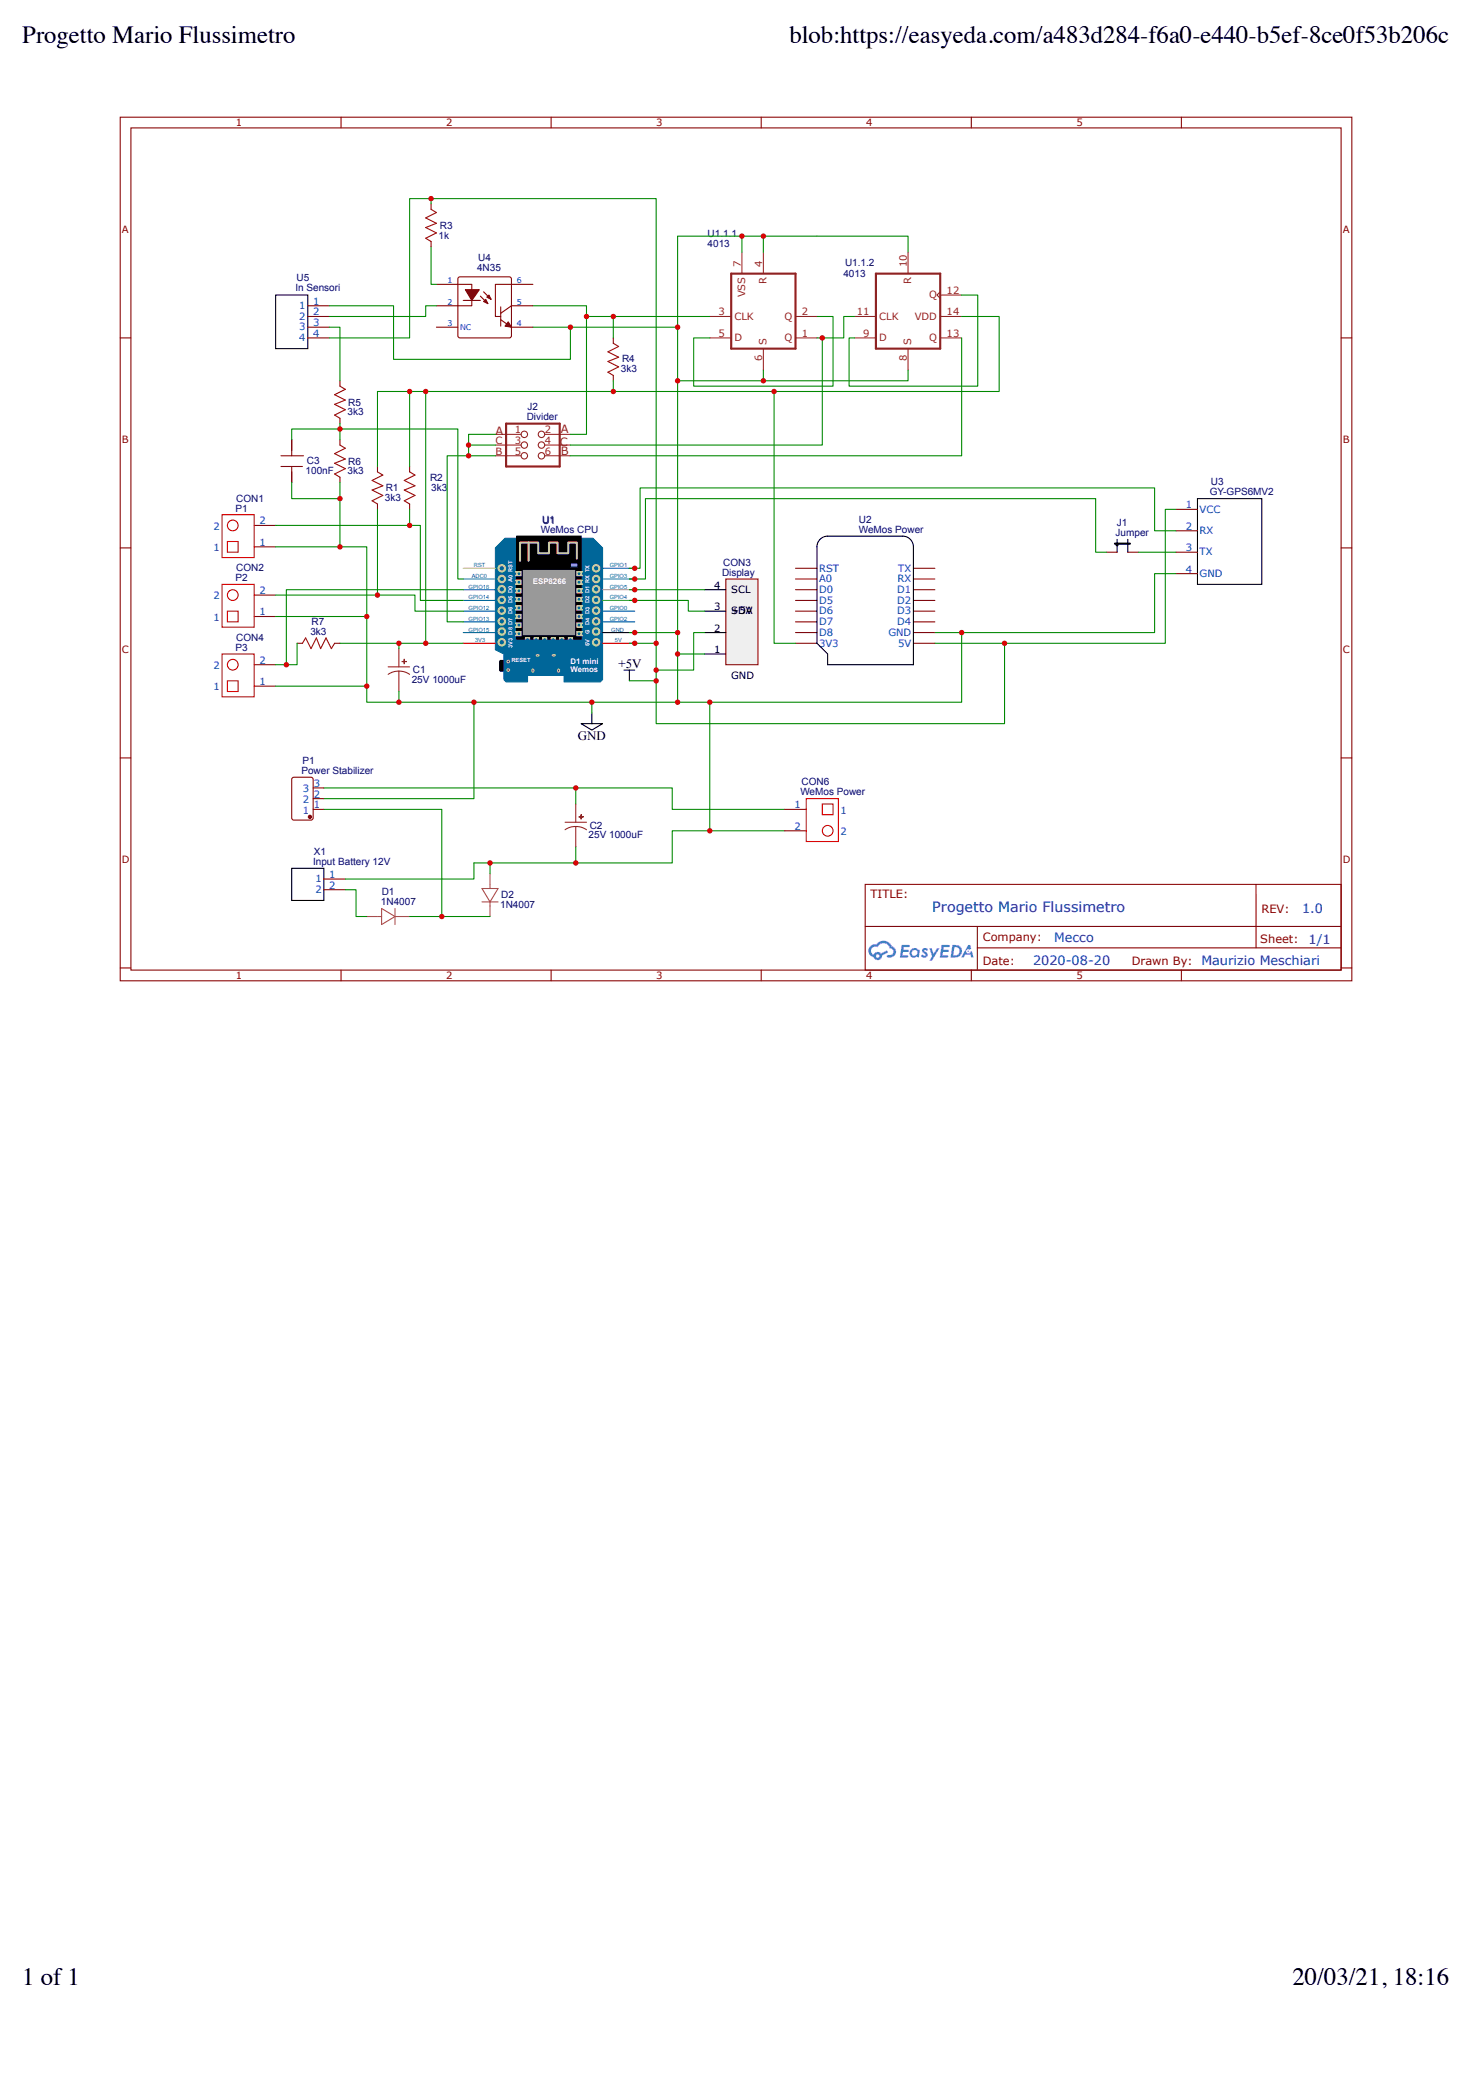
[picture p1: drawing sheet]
<svg xmlns="http://www.w3.org/2000/svg" width="210mm" height="297mm" viewBox="0 0 210 297" stroke-linecap="round" stroke-linejoin="round" font-family="sans-serif">
<g fill="none" stroke="#800" stroke-width=".15">
<path d="M17.1 16.7h175.8v123.3h-175.8zM18.7 18.3h172.6v120.2h-172.6zM48.7 16.7v1.6M78.6 16.7v1.6M108.6 16.7v1.6M138.6 16.7v1.6M168.5 16.7v1.6M17.1 48.2h1.6M191.3 48.2h1.6M17.1 78.2h1.6M191.3 78.2h1.6M17.1 108.2h1.6"/>
<path d="M191.3 108.2h1.6M17.1 138.1h1.6M48.7 138.5v1.5M78.6 138.5v1.5M108.6 138.5v1.5M123.4 126.2h67.9v12.3h-67.9zM123.4 132.2h67.9M138.6 138.5v1.5M139.4 135.3h51.9M139.4 132.2v6.1M168.5 138.5v1.5M179.2 126.2v9.1"/>
<path d="M191.3 138.1h1.6"/>
</g>
<g fill="#58f">
<path d="M131.7 135.4l.3-.1h.2l.2 .2-.2 .3a.21 .21 0 0 0-.1-.2 .21 .21 0 0 0-.2 .1 .63 .63 0 0 1 .3 .9l-.5 .1-.3-.3 .2-.2 .3 .2 .1-.2a.76 .76 0 0 1-.4-.7z"/>
<path d="M132.6 135.3h.3l.3 .8 .5-.8h.3l-1.1 1.8h-.3l.4-.6z"/>
<path d="M128.6 134.9h1.2v.1l-.2 .2h-.7v.4h.7l.1 .1-.2 .2h-.7v.4h.6l.1 .1v.2l-1.1 .1z"/>
<path d="M134.3 134.9h1.2v.1l-.2 .2h-.7v.4h.6l.2 .1-.2 .2h-.7v.4h.6l.1 .1v.2l-1.1 .1z"/>
<path d="M138.1 134.9h.3l.2 .5-.3 .1a.3 .3 0 0 0-.4 .2 .3 .3 0 0 0 .2 .4 .3 .3 0 0 0 .3-.3l.2-.1 .3 1h-.4v-.4h-.8l-.2 .4h-.4z"/>
<path d="M135.9 134.9l-.3 1.8h.6a.91 .91 0 0 0 1-1 .91 .91 0 0 0-1-.8zM136.2 135.2a.62 .62 0 0 1 .7 .7 .62 .62 0 0 1-.9 .4z"/>
<path d="M130 135.5a.67 .67 0 0 0-.1 1 .67 .67 0 0 0 .9 .1l.3 .1 .1-1-.2-.2a.63 .63 0 0 0-1 0zM130 136a.45 .45 0 0 1 .9 0 .45 .45 0 0 1-.9 0z"/>
<path d="M124.2 135a.95 .95 0 0 0 .4 1.6 .62 .62 0 0 0 .7 .4 .62 .62 0 0 0 .5-.6l.9-.4-.2-.4-.8 .5a.64 .64 0 0 0-1.1 .1 .6 .6 0 0 1-.3-.8 .6 .6 0 0 1 .9-.2 .92 .92 0 0 1 1-.6 .92 .92 0 0 1 .8 .8 .49 .49 0 0 1 .4 .6 .49 .49 0 0 1-.7 .3h-.1l-.1 .3a.86 .86 0 0 0 1.2-.4 .86 .86 0 0 0-.5-1.2 1.36 1.36 0 0 0-2.2-.3l-.4 .1zM125 136.4a.25 .25 0 0 1 .5 0 .25 .25 0 0 1-.5 0z"/>
<circle cx="138.1" cy="135.8" r=".12"/>
</g>
<path d="M71.3 94.3h.9v1.4h-.9z" fill="#000"/>
<path d="M71.3 94.3h.9v1.4h-.9z" fill="none" stroke="#000" stroke-width=".15"/>
<path d="M72 76.8h12.6l1.4 1.4v18.8l-.3 .3h-5.2v-.9h-5.2v.9h-3.1l-.3-.3v-3.7l-1.2-.6v-14.5z" fill="#069"/>
<path d="M72 76.8h12.6l1.4 1.4v18.8l-.3 .3h-5.2v-.9h-5.2v.9h-3.1l-.3-.3v-3.7l-1.2-.6v-14.5z" fill="none" stroke="#069" stroke-width=".15"/>
<path d="M73.7 76.5h9.2v14.7h-9.2z" fill="#000"/>
<path d="M73.7 76.5h9.2v14.7h-9.2z" fill="none" stroke="#000" stroke-width=".15"/>
<path d="M74.6 81.4h7.4v9.2h-7.4z" fill="#999"/>
<path d="M74.6 81.4h7.4v9.2h-7.4z" fill="none" stroke="#999" stroke-width=".15"/>
<g fill="none" stroke="#cc9" stroke-width=".31">
<path d="M75.4 77.4v2.6M82.3 79.7v-2.3h-1.2v1.6h-1.6v-1.6h-1.2v1.6h-1.5v-1.6h-2.6v2.6"/>
<circle cx="71.6" cy="90.1" r=".46"/>
<circle cx="71.6" cy="85.6" r=".46"/>
<circle cx="71.6" cy="87.1" r=".46"/>
<circle cx="71.6" cy="82.6" r=".46"/>
<circle cx="71.6" cy="88.7" r=".46"/>
<circle cx="71.6" cy="81.1" r=".46"/>
<circle cx="71.6" cy="84.1" r=".46"/>
<circle cx="71.6" cy="91.7" r=".46"/>
<circle cx="85" cy="85.6" r=".46"/>
<circle cx="85" cy="90.1" r=".46"/>
<circle cx="85" cy="87.1" r=".46"/>
<circle cx="85" cy="82.6" r=".46"/>
<circle cx="85" cy="88.7" r=".46"/>
<circle cx="85" cy="81.1" r=".46"/>
<circle cx="85" cy="84.1" r=".46"/>
<circle cx="85" cy="91.7" r=".46"/>
</g>
<path d="M81.4 80.3h1v.7h-1z" fill="#69f"/>
<path d="M81.4 80.3h1v.7h-1z" fill="none" stroke="#000" stroke-width=".15"/>
<path d="M75.9 95.5h.2l.1 .2-.2 .2h-.1z" fill="#333"/>
<path d="M75.9 95.5h.2l.1 .2-.2 .2h-.1z" fill="none" stroke="#cc9" stroke-width=".15"/>
<path d="M79.6 95.5h.2v.2l-.1 .2-.2-.2z" fill="#333"/>
<path d="M79.6 95.5h.2v.2l-.1 .2-.2-.2z" fill="none" stroke="#cc9" stroke-width=".15"/>
<path d="M76.5 93.5h.4a.25 .25 0 0 1-.4 0z" fill="#333"/>
<path d="M76.5 93.5h.4a.25 .25 0 0 1-.4 0z" fill="none" stroke="#cc9" stroke-width=".15"/>
<path d="M78.8 93.5h.4a.29 .29 0 0 1-.4 0z" fill="#333"/>
<path d="M78.8 93.5h.4a.29 .29 0 0 1-.4 0z" fill="none" stroke="#cc9" stroke-width=".15"/>
<circle cx="72.5" cy="94.4" r=".19" fill="#333"/>
<circle cx="72.5" cy="94.4" r=".19" fill="none" stroke="#cc9" stroke-width=".15"/>
<circle cx="72.5" cy="95.6" r=".19" fill="#333"/>
<circle cx="72.5" cy="95.6" r=".19" fill="none" stroke="#cc9" stroke-width=".15"/>
<path d="M82.3 81.6h.8v.6h-.8z" fill="#cc9"/>
<path d="M82.3 81.6h.8v.6h-.8z" fill="none" stroke="#cc9" stroke-width=".15"/>
<circle cx="83.2" cy="81.9" r=".11" fill="#069"/>
<circle cx="83.2" cy="81.9" r=".11" fill="none" stroke="#069" stroke-width=".15"/>
<circle cx="82.6" cy="81.9" r=".11" fill="#069"/>
<circle cx="82.6" cy="81.9" r=".11" fill="none" stroke="#069" stroke-width=".15"/>
<path d="M82.3 82.8h.8v.6h-.8z" fill="#cc9"/>
<path d="M82.3 82.8h.8v.6h-.8z" fill="none" stroke="#cc9" stroke-width=".15"/>
<circle cx="83.2" cy="83.1" r=".11" fill="#069"/>
<circle cx="83.2" cy="83.1" r=".11" fill="none" stroke="#069" stroke-width=".15"/>
<circle cx="82.6" cy="83.1" r=".11" fill="#069"/>
<circle cx="82.6" cy="83.1" r=".11" fill="none" stroke="#069" stroke-width=".15"/>
<path d="M82.3 84h.8v.6h-.8z" fill="#cc9"/>
<path d="M82.3 84h.8v.6h-.8z" fill="none" stroke="#cc9" stroke-width=".15"/>
<circle cx="83.2" cy="84.3" r=".11" fill="#069"/>
<circle cx="83.2" cy="84.3" r=".11" fill="none" stroke="#069" stroke-width=".15"/>
<circle cx="82.6" cy="84.3" r=".11" fill="#069"/>
<circle cx="82.6" cy="84.3" r=".11" fill="none" stroke="#069" stroke-width=".15"/>
<path d="M82.3 85.2h.8v.6h-.8z" fill="#cc9"/>
<path d="M82.3 85.2h.8v.6h-.8z" fill="none" stroke="#cc9" stroke-width=".15"/>
<circle cx="83.2" cy="85.5" r=".11" fill="#069"/>
<circle cx="83.2" cy="85.5" r=".11" fill="none" stroke="#069" stroke-width=".15"/>
<circle cx="82.6" cy="85.5" r=".11" fill="#069"/>
<circle cx="82.6" cy="85.5" r=".11" fill="none" stroke="#069" stroke-width=".15"/>
<path d="M82.3 86.5h.8v.6h-.8z" fill="#cc9"/>
<path d="M82.3 86.5h.8v.6h-.8z" fill="none" stroke="#cc9" stroke-width=".15"/>
<circle cx="83.2" cy="86.8" r=".11" fill="#069"/>
<circle cx="83.2" cy="86.8" r=".11" fill="none" stroke="#069" stroke-width=".15"/>
<circle cx="82.6" cy="86.8" r=".11" fill="#069"/>
<circle cx="82.6" cy="86.8" r=".11" fill="none" stroke="#069" stroke-width=".15"/>
<path d="M82.3 87.7h.8v.6h-.8z" fill="#cc9"/>
<path d="M82.3 87.7h.8v.6h-.8z" fill="none" stroke="#cc9" stroke-width=".15"/>
<circle cx="83.2" cy="88" r=".11" fill="#069"/>
<circle cx="83.2" cy="88" r=".11" fill="none" stroke="#069" stroke-width=".15"/>
<circle cx="82.6" cy="88" r=".11" fill="#069"/>
<circle cx="82.6" cy="88" r=".11" fill="none" stroke="#069" stroke-width=".15"/>
<path d="M82.3 88.9h.8v.6h-.8z" fill="#cc9"/>
<path d="M82.3 88.9h.8v.6h-.8z" fill="none" stroke="#cc9" stroke-width=".15"/>
<circle cx="83.2" cy="89.2" r=".11" fill="#069"/>
<circle cx="83.2" cy="89.2" r=".11" fill="none" stroke="#069" stroke-width=".15"/>
<circle cx="82.6" cy="89.2" r=".11" fill="#069"/>
<circle cx="82.6" cy="89.2" r=".11" fill="none" stroke="#069" stroke-width=".15"/>
<path d="M82.3 90.1h.8v.6h-.8z" fill="#cc9"/>
<path d="M82.3 90.1h.8v.6h-.8z" fill="none" stroke="#cc9" stroke-width=".15"/>
<circle cx="83.2" cy="90.4" r=".11" fill="#069"/>
<circle cx="83.2" cy="90.4" r=".11" fill="none" stroke="#069" stroke-width=".15"/>
<circle cx="82.6" cy="90.4" r=".11" fill="#069"/>
<circle cx="82.6" cy="90.4" r=".11" fill="none" stroke="#069" stroke-width=".15"/>
<path d="M73.6 81.6h.7v.6h-.7z" fill="#cc9"/>
<path d="M73.6 81.6h.7v.6h-.7z" fill="none" stroke="#cc9" stroke-width=".15"/>
<circle cx="73.4" cy="81.9" r=".11" fill="#069"/>
<circle cx="73.4" cy="81.9" r=".11" fill="none" stroke="#069" stroke-width=".15"/>
<circle cx="74" cy="81.9" r=".11" fill="#069"/>
<circle cx="74" cy="81.9" r=".11" fill="none" stroke="#069" stroke-width=".15"/>
<path d="M73.6 82.8h.7v.6h-.7z" fill="#cc9"/>
<path d="M73.6 82.8h.7v.6h-.7z" fill="none" stroke="#cc9" stroke-width=".15"/>
<circle cx="73.4" cy="83.1" r=".11" fill="#069"/>
<circle cx="73.4" cy="83.1" r=".11" fill="none" stroke="#069" stroke-width=".15"/>
<circle cx="74" cy="83.1" r=".11" fill="#069"/>
<circle cx="74" cy="83.1" r=".11" fill="none" stroke="#069" stroke-width=".15"/>
<path d="M73.6 84h.7v.6h-.7z" fill="#cc9"/>
<path d="M73.6 84h.7v.6h-.7z" fill="none" stroke="#cc9" stroke-width=".15"/>
<circle cx="73.4" cy="84.3" r=".11" fill="#069"/>
<circle cx="73.4" cy="84.3" r=".11" fill="none" stroke="#069" stroke-width=".15"/>
<circle cx="74" cy="84.3" r=".11" fill="#069"/>
<circle cx="74" cy="84.3" r=".11" fill="none" stroke="#069" stroke-width=".15"/>
<path d="M73.6 85.2h.7v.6h-.7z" fill="#cc9"/>
<path d="M73.6 85.2h.7v.6h-.7z" fill="none" stroke="#cc9" stroke-width=".15"/>
<circle cx="73.4" cy="85.5" r=".11" fill="#069"/>
<circle cx="73.4" cy="85.5" r=".11" fill="none" stroke="#069" stroke-width=".15"/>
<circle cx="74" cy="85.5" r=".11" fill="#069"/>
<circle cx="74" cy="85.5" r=".11" fill="none" stroke="#069" stroke-width=".15"/>
<path d="M73.6 86.5h.7v.6h-.7z" fill="#cc9"/>
<path d="M73.6 86.5h.7v.6h-.7z" fill="none" stroke="#cc9" stroke-width=".15"/>
<circle cx="73.4" cy="86.8" r=".11" fill="#069"/>
<circle cx="73.4" cy="86.8" r=".11" fill="none" stroke="#069" stroke-width=".15"/>
<circle cx="74" cy="86.8" r=".11" fill="#069"/>
<circle cx="74" cy="86.8" r=".11" fill="none" stroke="#069" stroke-width=".15"/>
<path d="M73.6 87.7h.7v.6h-.7z" fill="#cc9"/>
<path d="M73.6 87.7h.7v.6h-.7z" fill="none" stroke="#cc9" stroke-width=".15"/>
<circle cx="73.4" cy="88" r=".11" fill="#069"/>
<circle cx="73.4" cy="88" r=".11" fill="none" stroke="#069" stroke-width=".15"/>
<circle cx="74" cy="88" r=".11" fill="#069"/>
<circle cx="74" cy="88" r=".11" fill="none" stroke="#069" stroke-width=".15"/>
<path d="M73.6 88.9h.7v.6h-.7z" fill="#cc9"/>
<path d="M73.6 88.9h.7v.6h-.7z" fill="none" stroke="#cc9" stroke-width=".15"/>
<circle cx="73.4" cy="89.2" r=".11" fill="#069"/>
<circle cx="73.4" cy="89.2" r=".11" fill="none" stroke="#069" stroke-width=".15"/>
<circle cx="74" cy="89.2" r=".11" fill="#069"/>
<circle cx="74" cy="89.2" r=".11" fill="none" stroke="#069" stroke-width=".15"/>
<path d="M73.6 90.1h.7v.6h-.7z" fill="#cc9"/>
<path d="M73.6 90.1h.7v.6h-.7z" fill="none" stroke="#cc9" stroke-width=".15"/>
<circle cx="73.4" cy="90.4" r=".11" fill="#069"/>
<circle cx="73.4" cy="90.4" r=".11" fill="none" stroke="#069" stroke-width=".15"/>
<circle cx="74" cy="90.4" r=".11" fill="#069"/>
<circle cx="74" cy="90.4" r=".11" fill="none" stroke="#069" stroke-width=".15"/>
<path d="M75 91h.6v.2h-.6z" fill="#cc9"/>
<path d="M75 91h.6v.2h-.6z" fill="none" stroke="#cc9" stroke-width=".15"/>
<path d="M75.2 91.2h.2v.3h-.2z" fill="#069"/>
<path d="M75.2 91.2h.2v.3h-.2z" fill="none" stroke="#069" stroke-width=".15"/>
<path d="M76.2 91h.6v.2h-.6z" fill="#cc9"/>
<path d="M76.2 91h.6v.2h-.6z" fill="none" stroke="#cc9" stroke-width=".15"/>
<path d="M76.4 91.2h.2v.3h-.2z" fill="#069"/>
<path d="M76.4 91.2h.2v.3h-.2z" fill="none" stroke="#069" stroke-width=".15"/>
<path d="M77.4 91h.6v.2h-.6z" fill="#cc9"/>
<path d="M77.4 91h.6v.2h-.6z" fill="none" stroke="#cc9" stroke-width=".15"/>
<path d="M77.6 91.2h.2v.3h-.2z" fill="#069"/>
<path d="M77.6 91.2h.2v.3h-.2z" fill="none" stroke="#069" stroke-width=".15"/>
<path d="M78.6 91h.6v.2h-.6z" fill="#cc9"/>
<path d="M78.6 91h.6v.2h-.6z" fill="none" stroke="#cc9" stroke-width=".15"/>
<path d="M78.8 91.2h.2v.3h-.2z" fill="#069"/>
<path d="M78.8 91.2h.2v.3h-.2z" fill="none" stroke="#069" stroke-width=".15"/>
<path d="M79.8 91h.7v.2h-.7z" fill="#cc9"/>
<path d="M79.8 91h.7v.2h-.7z" fill="none" stroke="#cc9" stroke-width=".15"/>
<path d="M80.1 91.2h.2v.3h-.2z" fill="#069"/>
<path d="M80.1 91.2h.2v.3h-.2z" fill="none" stroke="#069" stroke-width=".15"/>
<path d="M81.1 91h.6v.2h-.6z" fill="#cc9"/>
<path d="M81.1 91h.6v.2h-.6z" fill="none" stroke="#cc9" stroke-width=".15"/>
<path d="M81.3 91.2h.2v.3h-.2z" fill="#069"/>
<path d="M66.1 87.2h4.6M66.1 88.8h4.6M66.1 84.2h4.6M66.1 85.7h4.6M66.1 90.3h4.6M81.3 91.2h.2v.3h-.2zM86 81.1h4.6M86 82.6h4.6M86 87.2h4.6M86 88.8h4.6" fill="none" stroke="#069" stroke-width=".15"/>
<path d="M86 84.2h4.6" fill="none" stroke="#999" stroke-width=".15"/>
<path d="M86 85.7h4.6" fill="none" stroke="#3c3" stroke-width=".15"/>
<g fill="none" stroke="#000" stroke-width=".15">
<path d="M117.2 76.8l.4-.2 .5-.1h10.7a1.53 1.53 0 0 1 1.5 1.5v16.9h-12.2v-1.6l-1.6-1.5v-13.8l.1-.4 .2-.5zM159.4 77v1.8M160.9 77v1.8M170.8 71.2h9.2v12.2h-9.2zM86 90.3h4.6"/>
<circle cx="159.4" cy="77.7" r=".15"/>
</g>
<path d="M66.1 91.8h4.6M86 91.8h4.6" fill="none" stroke="#f00" stroke-width=".15"/>
<path d="M66.1 81.1h4.6" fill="none" stroke="#fc3" stroke-width=".15"/>
<path d="M66.1 82.6h4.6" fill="none" stroke="#0cc" stroke-width=".15"/>
<g fill="none" stroke="#800" stroke-width=".15">
<path d="M157.8 78.8h1.6M160.9 78.8h1.5M167.8 72.7h3M167.8 75.8h3M167.8 78.8h3M113.5 81.1h3M113.5 82.6h3M113.5 84.2h3M113.5 85.7h3M113.5 87.2h3M113.5 88.8h3M113.5 90.3h3"/>
<path d="M113.5 91.8h3M130.3 81.1h3.1M130.3 82.6h3.1M130.3 84.2h3.1M130.3 85.7h3.1M130.3 87.2h3.1M130.3 88.8h3.1M130.3 90.3h3.1M130.3 91.8h3.1M167.8 81.9h3"/>
</g>
<path d="M159.1 77.6h2.1" fill="none" stroke="#000" stroke-width=".31"/>
<path d="M157.8 78.8h-1.5v-7.6h-64.2v11.4h-2.3M162.4 78.8h5.4M167.8 75.8h-3.1v-6.2h-73.4v11.5h-1.5M89.8 91.8h3.8v11.5h49.7v-11.5h-9.9M89.8 90.3h6.9v9.9h40.5v-9.9h-3.8" fill="none" stroke="#080" stroke-width=".15"/>
<path d="M103.5 82.6h4.6v12.3h-4.6z" fill="#efefef"/>
<path d="M36.3 78h3M36.3 75h3M53.9 66.6v.7M53.9 71.9v.8M58.4 66.6v.7M58.4 71.9v.8M36.3 88h3M36.3 84.9h3M103.5 82.6h4.6v12.3h-4.6z" fill="none" stroke="#800" stroke-width=".15"/>
<path d="M100.5 93.3h3M100.5 90.3h3M100.5 87.2h3M100.5 84.2h3" fill="none" stroke="#000" stroke-width=".15"/>
<g fill="none" stroke="#080" stroke-width=".15">
<path d="M58.4 55.9v10.7M39.3 75h20.7v10.7h6.1M39.3 78h13v22.2h44.4M53.9 66.6v-10.7h6.8v35.9h5.4M53.9 72.7v12.2M58.4 72.7v2.3M167.8 72.7h-1.6v19.1h-22.9M39.3 84.9h19.9v2.3h6.9M39.3 88h13M89.8 85.7h8.4v1.5h2.3M89.8 84.2h10.7M96.7 93.3h3.8"/>
<path d="M100.5 90.3h-1.5v5.3h-5.4M167.8 81.9h-3.1v8.4h-27.5"/>
</g>
<g fill="none" stroke="#f00" stroke-width=".15">
<path d="M31.7 73.5h4.6v6.1h-4.6zM32.4 77.3h1.6v1.5h-1.6zM31.7 83.4h4.6v6.1h-4.6zM32.4 87.2h1.6v1.6h-1.6z"/>
<circle cx="33.2" cy="75" r=".76"/>
<circle cx="33.2" cy="84.9" r=".76"/>
</g>
<path d="M53.9 67.3l.7 .5-1.5 .8 1.5 .7-1.5 .6 1.5 .8-1.5 .8 .8 .4M58.4 67.3l.8 .5-1.5 .8 1.5 .7-1.5 .6 1.5 .8-1.5 .8 .7 .4" fill="none" stroke="#a00000" stroke-width=".15"/>
<path d="M55.4 95.2h3M56.9 95.8a2.45 2.45 0 0 0-1.5 .4M56.9 95.8a2.49 2.49 0 0 1 1.5 .4M56.9 92.6v2.6M56.9 95.8v2.9" fill="none" stroke="#8d2323" stroke-width=".15"/>
<path d="M57.4 94.4h.6z" fill="#8d2323"/>
<path d="M57.4 94.4h.6z" fill="none" stroke="#8d2323" stroke-width=".15"/>
<path d="M57.7 94.1v.6z" fill="#8d2323"/>
<g fill="none" stroke="#8d2323" stroke-width=".15">
<path d="M105.8 36v3.1M108.9 36v3.1M129.5 36v3.1M101.3 48.2h3M101.3 45.2h3M108.9 49.8v3M113.5 48.2h3M113.5 45.2h3M121.9 48.2h3.1M121.9 45.2h3.1M129.5 49.8v3M134.1 41.7l-.4 .4 .4 .5"/>
<path d="M134.1 48.2h3.1M134.1 45.2h3.1M134.1 42.1h3.1M70.7 62h3.6M70.7 63.5h3.6M70.7 65h3.6M77.7 62h3.7M77.7 63.5h3.7M77.7 65h3.7M57.7 94.1v.6z"/>
<circle cx="74.8" cy="62" r=".46"/>
<circle cx="74.8" cy="63.5" r=".46"/>
<circle cx="74.8" cy="65" r=".46"/>
<circle cx="77.2" cy="62" r=".46"/>
<circle cx="77.2" cy="63.5" r=".46"/>
<circle cx="77.2" cy="65" r=".46"/>
</g>
<g fill="none" stroke="#080" stroke-width=".15">
<path d="M61.5 29.1v-.8h32.1v63.5M108.9 36v-2.3h20.6v2.3M76 46.7h20.7v43.6M76 43.6h7.7v1.6h17.6M83.7 45.2v16.8h-2.3M87.5 45.2v3M87.5 54.3v1.6M96.7 54.3h12.2M108.9 52.8v1.5h20.6v-1.5M116.5 45.2h2.3v9.9h-19.8v-6.9h2.3M117.3 48.2v15.3h-35.9M121.9 45.2h-1.5v3h-3.9"/>
<path d="M137.2 42.1h2.3v13h-18.4v-6.9h.8M137.2 45.2h5.3v10.7h-81.8M137.2 48.2v16.8h-55.8M66.8 63.5h3.9M70.7 65h-6.9v23.8h2.3M70.7 62h-3.9v3M56.9 98.7v1.5"/>
</g>
<path d="M61.5 29.9l.8 .4-1.6 .8 1.6 .8-1.6 .6 1.6 .7-1.6 .8 .8 .5M87.5 49l.8 .5-1.6 .7 1.6 .8-1.6 .6 1.6 .8-1.6 .7 .8 .5" fill="none" stroke="#a00000" stroke-width=".15"/>
<path d="M61.5 29.1v.8M61.5 34.5v.7M87.5 48.2v.8M87.5 53.6v.7M41.7 111.1l.2-.2h2.5l.2 .2 .1 5.6-.2 .3h-2.6l-.2-.1z" fill="none" stroke="#800" stroke-width=".15"/>
<path d="M104.3 39.1h9.2v10.7h-9.2zM125 39.1h9.1v10.7h-9.1zM72.2 60.5h7.6v6.1h-7.6z" fill="none" stroke="#8d2323" stroke-width=".31"/>
<circle cx="44.2" cy="116.6" r=".23" fill="#800"/>
<g fill="none" stroke="#800" stroke-width=".15">
<path d="M43.9 43.6h3.1M43.9 45.2h3.1M43.9 46.7h3.1M43.9 48.2h3.1M48.5 54.3v.8M48.5 59.7v.8M48.5 62.8v.7M48.5 68.1v.8M44.7 115.5h1.5M44.7 114h1.5M44.7 112.5h1.5M46.2 125.5h3.1"/>
<path d="M46.2 127h3.1"/>
<circle cx="44.2" cy="116.6" r=".23"/>
</g>
<path d="M61.5 28.3h-3.1v19.9h-11.4M47 43.6h9.1v7.7h25.3v-4.6M47 46.7h1.5v7.6M110.4 55.9v35.9h3.1M48.5 61.2h16.8v21.4h.8M48.5 60.5v2.3M48.5 68.9v9.1M89.8 97.2h3.8M67.6 100.2v13.8h-21.4M84.4 100.2v1.6" fill="none" stroke="#080" stroke-width=".15"/>
<path d="M39.3 42.1h4.6v7.7h-4.6zM89 95.6h1.6M89.8 95.6v1.6M82.9 103.3h3.1l-1.6 .9zM84.4 101.8v1.5M41.6 123.9h4.6v4.6h-4.6z" fill="none" stroke="#000" stroke-width=".15"/>
<path d="M48.5 55.1l.8 .5-1.6 .7 1.6 .8-1.6 .6 1.6 .8-1.6 .7 .8 .5M48.5 63.5l.8 .5-1.6 .7 1.6 .8-1.6 .6 1.6 .8-1.6 .7 .8 .5" fill="none" stroke="#a00000" stroke-width=".15"/>
<path d="M80.6 117.3h3.1M82.1 118a2.46 2.46 0 0 0-1.5 .4M82.1 118a2.5 2.5 0 0 1 1.6 .4M82.1 114.7v2.6M82.1 118v2.9" fill="none" stroke="#8d2323" stroke-width=".15"/>
<path d="M82.6 116.6h.6z" fill="#8d2323"/>
<path d="M82.6 116.6h.6z" fill="none" stroke="#8d2323" stroke-width=".15"/>
<path d="M82.9 116.3v.6z" fill="#8d2323"/>
<path d="M82.9 116.3v.6z" fill="none" stroke="#8d2323" stroke-width=".15"/>
<g fill="none" stroke="#080" stroke-width=".15">
<path d="M105.8 33.7v2.3M108.9 33.7h-12.2v13M41.6 68.9v2.3h6.9M48.5 61.2h-6.9v1.6M39.3 97.9h13M42.4 91.8v3.1h-3.1M48.5 91.8h12.2M56.9 91.8v.8M66.1 84.2h-25.2v10.7M46.2 112.5h35.9v2.2M46.2 115.5h16.8v15.3h-4.6M82.1 112.5h13.8v3h16.1"/>
<path d="M101.3 100.2v18.4M112 118.6h-16.1v4.6h-13.8M49.3 127h1.5v3.8h1.5M63 130.8h6.9M69.9 123.2v1.5M82.1 120.9v2.3h-14.5v2.3h-18.3"/>
</g>
<path d="M52.3 130.8h1.5M53.9 130.8h.5M54.4 129.7l2 1.1-2 1.2zM56.4 130.8h2M56.4 129.7v2.3M68.8 128.7h2.3M68.8 126.8h2.3l-1.2 1.9zM69.9 124.7v1.5M69.9 126.2v.6M69.9 128.7v2.1" fill="none" stroke="#a54b4b" stroke-width=".15"/>
<g fill="none" stroke="#800" stroke-width=".15">
<path d="M65.4 39.7l.2-.2h7.1l.2 .2 .1 8.2-.2 .3h-7.2l-.2-.1zM62.3 40.6h3M62.3 43.6h3M62.3 46.7h3M71.4 45.6l1.6 1.1h3M71.4 43.8v2.7M73 43.6l-1.6 1.1M40.1 66.6h3M40.1 65h3.2M41.6 62.8v2.2M41.6 66.6v2.3M36.3 97.9h3"/>
<path d="M36.3 94.9h3M42.4 91.8h.7M47.7 91.8h.8M112 115.5h3M112 118.6h3"/>
</g>
<path d="M41.6 62.8v1.5M41.6 67.3v1.6" fill="none" stroke="#000" stroke-width=".15"/>
<g fill="none" stroke="#f00" stroke-width=".15">
<path d="M31.7 93.3h4.6v6.2h-4.6zM32.4 97.2h1.6v1.5h-1.6zM115 114h4.6v6.1h-4.6zM117.3 114.7h1.5v1.6h-1.5z"/>
<circle cx="33.2" cy="94.9" r=".76"/>
<circle cx="118.1" cy="118.6" r=".76"/>
</g>
<path d="M43.1 91.8l.5-.8 .8 1.6 .7-1.6 .6 1.6 .8-1.6 .8 1.6 .4-.8" fill="none" stroke="#a00000" stroke-width=".15"/>
<path d="M72.5 45.9l.5 .8-1-.2z" fill="#800"/>
<path d="M72.5 45.9l.5 .8-1-.2z" fill="none" stroke="#800" stroke-width=".15"/>
<path d="M69 43l.3-.3 .3 .6z" fill="#800"/>
<path d="M69.3 42.7l.3 .6-.6-.3z" fill="none" stroke="#800" stroke-width=".15"/>
<path d="M69.4 42.4l.4-.3 .3 .6z" fill="#800"/>
<path d="M66.1 42.9h2.4M68.5 42.3l1.1 1M69 41.7l1.1 1M69.4 42.4l.4-.3 .3 .6z" fill="none" stroke="#800" stroke-width=".15"/>
<path d="M66.4 41.3h2l-1.1 1.6z" fill="#800"/>
<path d="M65.3 40.6h2v3h-2M66.4 41.3h2l-1.1 1.6zM73 43.6h3M76 40.6h-5.3v4.6h.7" fill="none" stroke="#800" stroke-width=".15"/>
<path d="M61.5 35.2v5.4h.8M62.3 43.6h-1.6v1.6h-13.7" fill="none" stroke="#080" stroke-width=".15"/>
<g fill="#c00">
<circle cx="96.7" cy="93.3" r=".38"/>
<circle cx="93.6" cy="95.6" r=".38"/>
<circle cx="137.2" cy="90.3" r=".38"/>
<circle cx="143.3" cy="91.8" r=".38"/>
<circle cx="53.9" cy="84.9" r=".38"/>
<circle cx="58.4" cy="75" r=".38"/>
<circle cx="58.4" cy="55.9" r=".38"/>
<circle cx="96.7" cy="100.2" r=".38"/>
<circle cx="56.9" cy="100.2" r=".38"/>
<circle cx="52.3" cy="88" r=".38"/>
<circle cx="96.7" cy="90.3" r=".38"/>
<circle cx="93.6" cy="91.8" r=".38"/>
<circle cx="96.7" cy="54.3" r=".38"/>
<circle cx="108.9" cy="54.3" r=".38"/>
<circle cx="87.5" cy="45.2" r=".38"/>
<circle cx="60.7" cy="55.9" r=".38"/>
<circle cx="87.5" cy="55.9" r=".38"/>
<circle cx="66.8" cy="65" r=".38"/>
<circle cx="66.8" cy="63.5" r=".38"/>
<circle cx="83.7" cy="45.2" r=".38"/>
<circle cx="117.3" cy="48.2" r=".38"/>
<circle cx="67.6" cy="100.2" r=".38"/>
<circle cx="110.4" cy="55.9" r=".38"/>
<circle cx="81.4" cy="46.7" r=".38"/>
<circle cx="93.6" cy="97.2" r=".38"/>
<circle cx="84.4" cy="100.2" r=".38"/>
<circle cx="61.5" cy="28.3" r=".38"/>
<circle cx="90.6" cy="81.1" r=".38"/>
<circle cx="90.6" cy="82.6" r=".38"/>
<circle cx="90.6" cy="84.2" r=".38"/>
<circle cx="90.6" cy="85.7" r=".38"/>
<circle cx="90.6" cy="90.3" r=".38"/>
<circle cx="90.6" cy="91.8" r=".38"/>
<circle cx="48.5" cy="61.2" r=".38"/>
<circle cx="48.5" cy="78" r=".38"/>
<circle cx="48.5" cy="71.2" r=".38"/>
<circle cx="52.3" cy="97.9" r=".38"/>
<circle cx="60.7" cy="91.8" r=".38"/>
<circle cx="56.9" cy="91.8" r=".38"/>
<circle cx="40.9" cy="94.9" r=".38"/>
<circle cx="82.1" cy="112.5" r=".38"/>
<circle cx="82.1" cy="123.2" r=".38"/>
<circle cx="101.3" cy="100.2" r=".38"/>
<circle cx="101.3" cy="118.6" r=".38"/>
<circle cx="69.9" cy="123.2" r=".38"/>
<circle cx="63" cy="130.8" r=".38"/>
<circle cx="96.7" cy="46.7" r=".38"/>
<circle cx="108.9" cy="33.7" r=".38"/>
<circle cx="105.8" cy="33.7" r=".38"/>
</g>
<g font-size="3.5">
<text x="3.2" y="6.1">Progetto Mario Flussimetro</text>
<text x="112.6" y="6.1">blob:https://easyeda.com/a483d284-f6a0-e440-b5ef-8ce0f53b206c</text>
<text x="3.2" y="283.2">1 of 1</text>
<text x="184.4" y="283.2">20/03/21, 18:16</text>
</g>
<text font-size="2" fill="#00f" x="133" y="130.1">Progetto Mario Flussimetro</text>
<g font-size="1.8">
<text x="88.3" y="95.3">+5V</text>
<text x="82.4" y="105.6">GND</text>
</g>
<g font-size="1.8" fill="#00f">
<text x="185.8" y="130.2">1.0</text>
<text x="147.4" y="137.8">2020-08-20</text>
<text x="150.4" y="134.4">Mecco</text>
<text x="186.7" y="134.7">1/1</text>
</g>
<g font-size="1.6" fill="#8d2323">
<text x="70.7" y="62.1">A</text>
<text x="79.8" y="63.6">C</text>
<text x="80" y="61.8">A</text>
<text x="80" y="64.9">B</text>
</g>
<g font-size="1.6" fill="#800">
<text x="124.2" y="128.2">TITLE:</text>
<text x="180" y="130.2">REV:</text>
<text x="140.2" y="137.7">Date:</text>
<text x="140.2" y="134.4">Company:</text>
<text x="161.5" y="137.7">Drawn By: Maurizio Meschiari</text>
<text x="179.8" y="134.6">Sheet:</text>
</g>
<g font-size="1.4" fill="#800">
<text x="33.7" y="18">1</text>
<text x="63.6" y="18">2</text>
<text x="93.6" y="18">3</text>
<text x="123.6" y="18">4</text>
<text x="153.6" y="18">5</text>
<text x="17.4" y="33.2">A</text>
<text x="191.6" y="33.2">A</text>
<text x="17.4" y="63.2">B</text>
<text x="191.6" y="63.2">B</text>
<text x="17.4" y="93.2">C</text>
<text x="191.6" y="93.2">C</text>
<text x="17.4" y="123.2">D</text>
<text x="191.6" y="123.2">D</text>
<text x="33.7" y="139.8">1</text>
<text x="63.6" y="139.8">2</text>
<text x="93.6" y="139.8">3</text>
<text x="123.6" y="139.8">4</text>
<text x="153.6" y="139.8">5</text>
</g>
<g font-size="1.4" fill="#000080">
<text x="62.6" y="34">1k</text>
<text x="62.7" y="32.6">R3</text>
<text x="101" y="35.2">4013</text>
<text x="101" y="33.9">U1.1.1</text>
<text x="42.1" y="41.6">In Sensori</text>
<text x="42.3" y="40.2">U5</text>
<text x="68.1" y="38.7">4N35</text>
<text x="68.2" y="37.3">U4</text>
<text x="120.3" y="39.5">4013</text>
<text x="120.6" y="38">U1.1.2</text>
<text x="88.6" y="53.2">3k3</text>
<text x="88.7" y="51.7">R4</text>
<text x="49.6" y="59.3">3k3</text>
<text x="49.7" y="57.9">R5</text>
<text x="75.2" y="60">Divider</text>
<text x="75.3" y="58.6">J2</text>
<text x="33.7" y="71.6">CON1</text>
<text x="43.6" y="67.7">100nF</text>
<text x="43.8" y="66.3">C3</text>
<text x="49.6" y="67.7">3k3</text>
<text x="49.7" y="66.3">R6</text>
<text x="54.9" y="71.5">3k3</text>
<text x="55" y="70.1">R1</text>
<text x="61.3" y="68.6">R2</text>
<text x="61.5" y="70.1">3k3</text>
<text x="172.6" y="70.7">GY-GPS6MV2</text>
<text x="172.8" y="69.3">U3</text>
<text x="33.6" y="73">P1</text>
<text x="77.2" y="76.1">WeMos CPU</text>
<text x="77.3" y="74.6">U1</text>
<text x="122.5" y="76.1">WeMos Power</text>
<text x="122.5" y="74.7">U2</text>
<text x="159.1" y="76.5">Jumper</text>
<text x="159.3" y="75.1">J1</text>
<text x="33.6" y="82.9">P2</text>
<text x="33.7" y="81.5">CON2</text>
<text x="103" y="82.2">Display</text>
<text x="103.2" y="80.7">CON3</text>
<text x="44.5" y="89.2">R7</text>
<text x="33.6" y="92.9">P3</text>
<text x="33.7" y="91.5">CON4</text>
<text x="44.3" y="90.6">3k3</text>
<text x="58.7" y="97.5">25V 1000uF</text>
<text x="58.9" y="96.1">C1</text>
<text x="43" y="110.5">Power Stabilizer</text>
<text x="43.2" y="109">P1</text>
<text x="114.2" y="113.5">WeMos Power</text>
<text x="114.4" y="112">CON6</text>
<text x="84" y="119.6">25V 1000uF</text>
<text x="84.1" y="118.3">C2</text>
<text x="44.7" y="123.4">Input Battery 12V</text>
<text x="44.8" y="122">X1</text>
<text x="54.3" y="129.2">1N4007</text>
<text x="54.5" y="127.8">D1</text>
<text x="71.4" y="129.6">1N4007</text>
<text x="71.5" y="128.2">D2</text>
</g>
<g font-size="1.4" fill="#8d2323">
<text x="105.7" y="38.1" transform="rotate(-90 105.7 38.1)">7</text>
<text x="108.7" y="38.1" transform="rotate(-90 108.7 38.1)">4</text>
<text x="109.4" y="40.5" transform="rotate(-90 109.4 40.5)">R</text>
<text x="129.4" y="38.1" transform="rotate(-90 129.4 38.1)">10</text>
<text x="130" y="40.5" transform="rotate(-90 130 40.5)">R</text>
<text x="135.1" y="42">12</text>
<text x="102.5" y="45">3</text>
<text x="104.8" y="45.6">CLK</text>
<text x="106.3" y="42.4" transform="rotate(-90 106.3 42.4)">VSS</text>
<text x="111.9" y="45.6">Q</text>
<text x="114.4" y="45">2</text>
<text x="122.2" y="45">11</text>
<text x="125.4" y="45.6">CLK</text>
<text x="130.5" y="45.6">VDD</text>
<text x="132.6" y="42.6">Q</text>
<text x="135.1" y="45">14</text>
<text x="102.5" y="48.1">5</text>
<text x="104.8" y="48.7">D</text>
<text x="108.7" y="51.6" transform="rotate(-90 108.7 51.6)">6</text>
<text x="109.4" y="49.3" transform="rotate(-90 109.4 49.3)">S</text>
<text x="111.9" y="48.7">Q</text>
<text x="114.4" y="48.1">1</text>
<text x="123.1" y="48.1">9</text>
<text x="125.4" y="48.7">D</text>
<text x="129.4" y="51.6" transform="rotate(-90 129.4 51.6)">8</text>
<text x="130" y="49.3" transform="rotate(-90 130 49.3)">S</text>
<text x="132.6" y="48.7">Q</text>
<text x="135.1" y="48.1">13</text>
<text x="70.7" y="64.9">B</text>
<text x="70.7" y="63.4">C</text>
<text x="73.4" y="61.8">1</text>
<text x="73.4" y="63.4">3</text>
<text x="73.4" y="64.9">5</text>
<text x="77.7" y="61.8">2</text>
<text x="77.7" y="63.4">4</text>
<text x="77.7" y="64.9">6</text>
</g>
<g font-size="1.4" fill="#00f">
<text x="42.7" y="44.1">1</text>
<text x="42.7" y="45.6">2</text>
<text x="42.7" y="47.2">3</text>
<text x="44.7" y="43.5">1</text>
<text x="44.7" y="45">2</text>
<text x="44.7" y="46.5">3</text>
<text x="42.7" y="48.7">4</text>
<text x="44.7" y="48.1">4</text>
<text x="30.5" y="75.6">2</text>
<text x="37" y="77.9">1</text>
<text x="37" y="74.8">2</text>
<text x="169.2" y="72.5">1</text>
<text x="169.2" y="75.6">2</text>
<text x="171.1" y="73.2">VCC</text>
<text x="171.1" y="76.2">RX</text>
<text x="30.5" y="78.7">1</text>
<text x="116.9" y="83.1">A0</text>
<text x="116.9" y="81.6">RST</text>
<text x="128" y="83.1">RX</text>
<text x="128.1" y="81.6">TX</text>
<text x="169.2" y="78.7">3</text>
<text x="169.2" y="81.7">4</text>
<text x="171.1" y="79.3">TX</text>
<text x="171.1" y="82.3">GND</text>
<text x="30.5" y="88.6">1</text>
<text x="30.5" y="85.5">2</text>
<text x="37" y="87.8">1</text>
<text x="37" y="84.8">2</text>
<text x="116.9" y="89.2">D7</text>
<text x="116.9" y="87.7">D6</text>
<text x="116.9" y="86.2">D5</text>
<text x="116.9" y="84.6">D0</text>
<text x="128" y="84.6">D1</text>
<text x="128" y="86.2">D2</text>
<text x="128" y="87.7">D3</text>
<text x="128" y="89.2">D4</text>
<text x="30.5" y="95.5">2</text>
<text x="37" y="94.7">2</text>
<text x="116.9" y="92.3">3V3</text>
<text x="116.9" y="90.7">D8</text>
<text x="126.7" y="90.7">GND</text>
<text x="128.1" y="92.3">5V</text>
<text x="30.5" y="98.5">1</text>
<text x="37" y="97.8">1</text>
<text x="43.2" y="113.1">3</text>
<text x="44.8" y="113.8">2</text>
<text x="44.8" y="112.3">3</text>
<text x="43.2" y="116.1">1</text>
<text x="43.2" y="114.6">2</text>
<text x="44.8" y="115.4">1</text>
<text x="113.3" y="115.4">1</text>
<text x="113.3" y="118.4">2</text>
<text x="119.9" y="116.1">1</text>
<text x="119.9" y="119.2">2</text>
<text x="45" y="125.9">1</text>
<text x="47" y="125.3">1</text>
<text x="45" y="127.4">2</text>
<text x="47" y="126.8">2</text>
</g>
<g font-size="1.4">
<text x="101.9" y="87.1">3</text>
<text x="101.9" y="84">4</text>
<text x="104.3" y="87.7">+5V</text>
<text x="104.3" y="87.7">SDA</text>
<text x="104.3" y="84.6">SCL</text>
<text x="101.9" y="93.2">1</text>
<text x="101.9" y="90.1">2</text>
<text x="104.3" y="96.9">GND</text>
</g>
<g font-size="1.1" fill="#00f">
<text x="63.8" y="40.4">1</text>
<text x="73.7" y="40.4">6</text>
<text x="63.8" y="43.5">2</text>
<text x="63.8" y="46.5">3</text>
<text x="65.6" y="47.2">NC</text>
<text x="73.7" y="46.5">4</text>
<text x="73.7" y="43.5">5</text>
</g>
<g font-size="1.1" fill="#fff">
<text x="76" y="83.4">ESP8266</text>
<text x="81.4" y="95.9">Wemos</text>
<text x="81.4" y="94.7">D1 mini</text>
</g>
<g font-size=".8" fill="#069">
<text x="67.3" y="82.5">ADC0</text>
<text x="67.6" y="81">RST</text>
<text x="87" y="81">GPIO1</text>
<text x="87" y="82.5">GPIO3</text>
<text x="66.8" y="84">GPIO16</text>
<text x="66.8" y="85.5">GPIO14</text>
<text x="66.8" y="87.1">GPIO12</text>
<text x="66.8" y="88.6">GPIO13</text>
<text x="87" y="84">GPIO5</text>
<text x="87" y="85.5">GPIO4</text>
<text x="87" y="87.1">GPIO0</text>
<text x="87" y="88.6">GPIO2</text>
<text x="66.8" y="90.1">GPIO15</text>
<text x="67.8" y="91.7">3V3</text>
<text x="87.2" y="90.1">GND</text>
<text x="87.7" y="91.7">5V</text>
</g>
<g font-size=".8" fill="#fff">
<text x="84.1" y="89.2" transform="rotate(-90 84.1 89.2)">D4 D3 D2 D1 RX TX</text>
<text x="73" y="94.5">RESET</text>
<text x="73.1" y="92.5" transform="rotate(-90 73.1 92.5)">3V3 D8 D7 D6 D5 D0 A0 RST</text>
<text x="84.1" y="90.5" transform="rotate(-90 84.1 90.5)">G</text>
<text x="84.1" y="92.2" transform="rotate(-90 84.1 92.2)">5V</text>
</g>
</svg>
